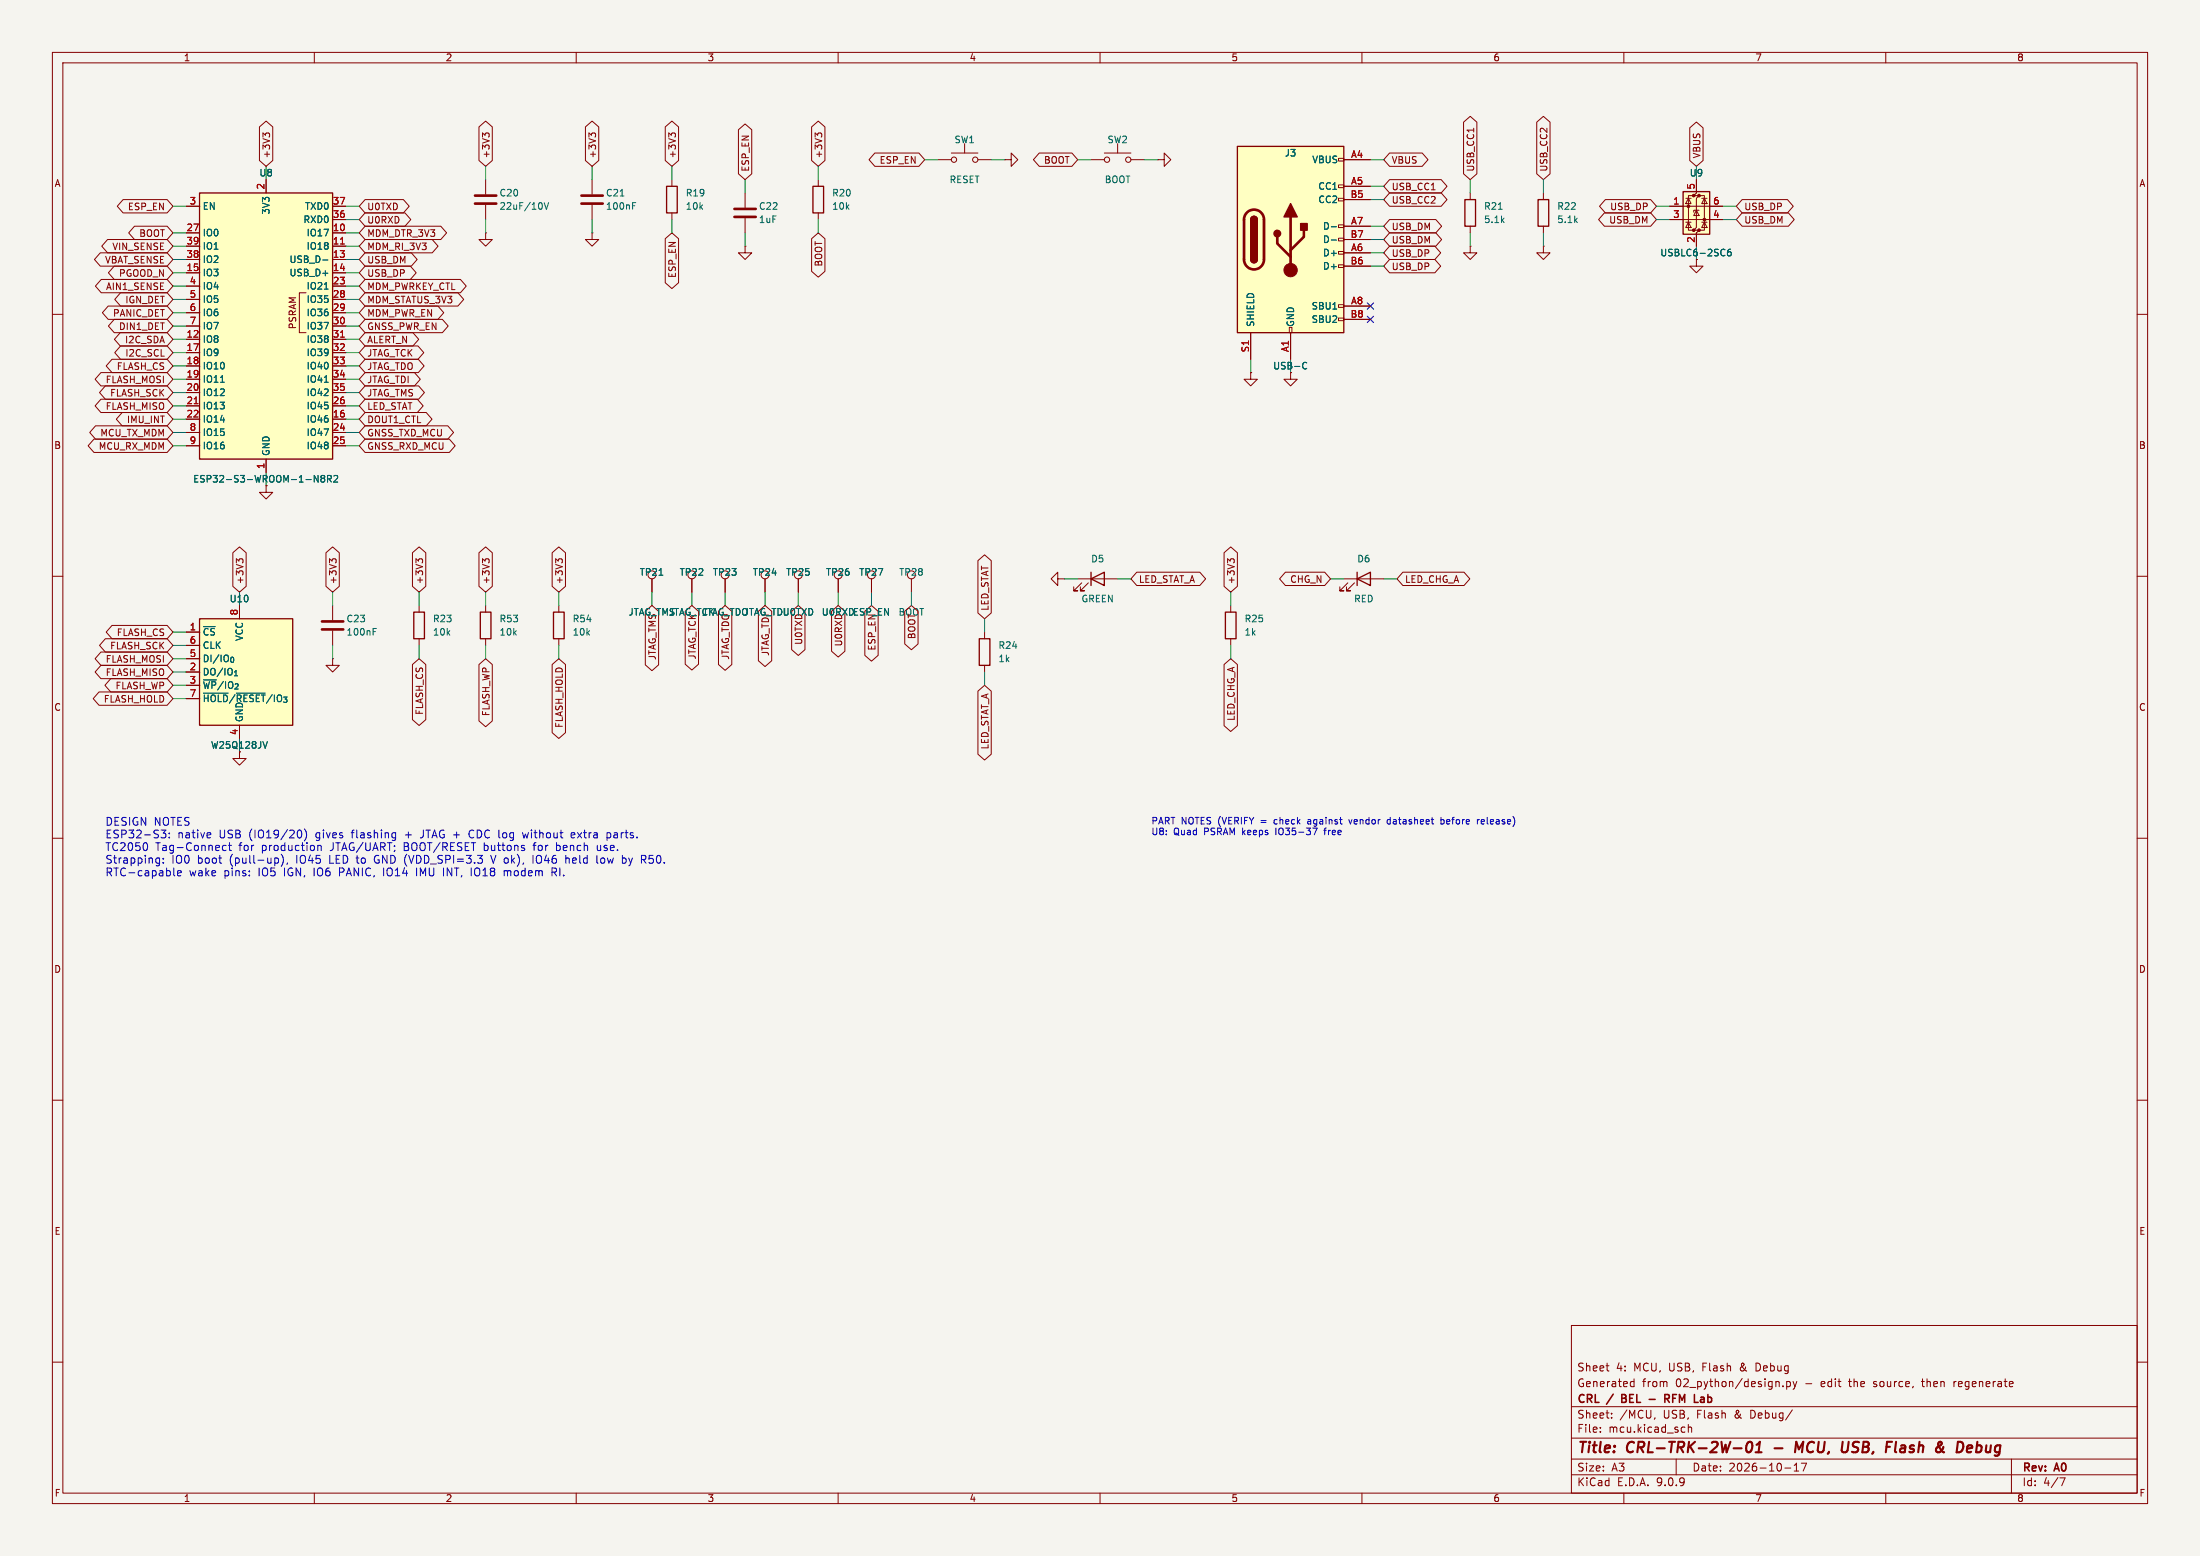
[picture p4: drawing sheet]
<svg xmlns="http://www.w3.org/2000/svg" width="420mm" height="297mm" viewBox="0 0 420 297" stroke-linecap="round" stroke-linejoin="round" font-family="sans-serif">
<path d="M0 0h420v297h-420z" fill="#f5f4ef" stroke="#f5f4ef" stroke-width=".19"/>
<g fill="none" stroke="#840000" stroke-width=".19">
<path d="M10 10h400v277h-400zM12 12h396v273h-396zM60 10v2M110 10v2M160 10v2M210 10v2M260 10v2M310 10v2M360 10v2M10 60h2M408 60h2M10 110h2"/>
<path d="M408 110h2M10 160h2M408 160h2M10 210h2M408 210h2M300 253h108v32h-108zM10 260h2M300 278.5h108M300 274.5h108M300 268.5h108M305.5 273.2v.2M305.5 272.5v.1"/>
<path d="M306.6 260.7h.6M307 261.7h.2M307.7 270.5v.2M307.7 269.8v.1M311.4 264.6h.5M311.4 263.8h.5M311.9 263.2v1.5M315.9 270.6l-.1 .3M320 278.5v3M321.2 272.4l.5 .1M321.7 273.3l-.5 .1M322.3 272.5l.2-.1 .4 .1v.9"/>
<path d="M322.3 271.9v1.5M340.4 264.5v.2M341.1 263.8l.4-.1 .3 .3-.1 .6h-.6M341.1 263.7v1.5M342.2 269.1l-1.3 1.9M342.3 263.7l.4 1M342.5 279.7l.4-.4v1.5M342.7 264.7l-.4 .5M343 263.7l-.3 1M344.9 279.3l-.7 1.5M366.8 263.7h.6M373 263.7v1"/>
<path d="M373.3 263.7l-.3 .3M384 278.5v6.5M408 260h2M60 285v2M110 285v2M160 285v2M210 285v2M260 285v2M300 281.5h108M310 285v2M340.7 280.2h1.2M342.5 280.8h.9"/>
<path d="M360 285v2M393.2 282.1h1l-.6 1.5"/>
</g>
<path d="M333.7 275.4a.46 .46 0 0 1 .4-.2 .46 .46 0 0 1 .4 .4 1.15 1.15 0 0 1-.8 1.6l-.2-.1a1.54 1.54 0 0 1 .2-1.7zM335.1 277.2h1.2M335.3 275.8l.7-.6-.3 2M338.8 276.4h1.5M344.3 275.2l-.9 1.4-.5-1.4-.2 2M352.9 275.2l-.2 1.6-.4 .4M362 275.2l-.2 1.7 .2 .3M377.3 277.1l.5 .1M377.5 275.2l-.3 2M378 275.9l-.6 .1" fill="none" stroke="#840000" stroke-width=".4"/>
<path d="M309.6 266.9h.5M310.1 266.2h-.5v1.5h.6M314.8 267.1h1.2M317.8 267l.7-.1 .2-.2-.1-.4-.2-.1h-.6v1.5M318.2 267l.5 .7M324.7 267.6h.6M324.7 266.8h.6v.9M325.3 267l-.6 .2" fill="none" stroke="#840000" stroke-width=".3"/>
<path d="M321.3 36.6h5.1v8.1h-5.1z" fill="#ffffc2"/>
<g fill="#840000" stroke="#840000" stroke-width=".19">
<circle cx="322.3" cy="39.4" r=".25"/>
<circle cx="323.3" cy="37.3" r=".25"/>
<circle cx="323.3" cy="43.9" r=".25"/>
<circle cx="324.4" cy="37.3" r=".25"/>
<circle cx="324.4" cy="43.9" r=".25"/>
<circle cx="325.4" cy="41.9" r=".25"/>
</g>
<g fill="none" stroke="#840000" stroke-width=".19">
<path d="M113 34.3v2.8M113 39.1v2.8M128.3 34.3v1.3M179.1 30.5h2.5M181.6 29.2h5.1M184.1 27.4v1.8M186.7 30.5h2.5M191.8 30.5h1.2v-1.3l1.3 1.3-1.3 1.3v-1.3M191.8 30.5h.1M318.8 39.4h10.1M321.8 37.8h1M322.3 37.8l.5 1.1h-1z"/>
<path d="M323.3 37.3h-1v6.6h1M323.8 34.3v2.5l-.5 .5h1.1l-.6 .5v5.6l-.5 .5h1.1l-.6 .6v2.5M324.4 37.3h1v6.6h-1M324.9 37.8h1M325.4 37.8l.5 1.1h-1zM113 44.5v1.2h1.3l-1.3 1.3-1.2-1.3h1.2M113 44.5h.1M128.3 40.6v1.3M318.8 41.9h10.1M321.8 42.4h1M322.3 42.4l.5 1h-1zM323.8 40.1l.6 1h-1.1z"/>
<path d="M323.8 49.5v1.3h1.3l-1.3 1.3-1.2-1.3h1.2M324.4 40.1h-1.1v.4M324.9 42.4h1M325.4 42.4l.5 1h-1zM50.8 92.7v1.3h1.3l-1.3 1.3-1.3-1.3h1.3M63.5 115.6v2.8M132.1 110.5v2.5M146 110.5v2.5M201.9 110.5v-1.3l-1.2 1.3 1.2 1.3v-1.3h1.3M203.2 110.5h.1M63.5 120.4v2.8"/>
<circle cx="182.1" cy="30.5" r=".51"/>
<circle cx="186.2" cy="30.5" r=".51"/>
</g>
<path d="M127.3 35.6h2v5h-2zM321.3 36.6h5.1v8.1h-5.1z" fill="none" stroke="#840000" stroke-width=".25"/>
<path d="M118.4 37.4h.7M120.8 39.3h.4M120.8 38.7h.6M330.4 47.6h-.4a.86 .86 0 0 0 0 1.2l.4-.1 .1-.4-.2-.2h-.4l-.1 .2M71.2 120h.6M71.2 120.6h.5" fill="none" stroke="#006464" stroke-width=".19"/>
<path d="M111 37.3h4.1M111 38.9h4.1M61.5 118.6h4M61.5 120.1h4" fill="none" stroke="#840000" stroke-width=".51"/>
<path d="M38.1 118.1h17.8v20.3h-17.8z" fill="#ffffc2"/>
<path d="M38.1 118.1h17.8v20.3h-17.8zM79 116.8h2v5.1h-2zM91.7 116.8h2v5.1h-2zM105.7 116.8h2v5.1h-2zM259.1 110.5l2.5-1.3v2.6zM259.1 109.2v2.6M186.9 121.9h2.1v5.1h-2.1z" fill="none" stroke="#840000" stroke-width=".25"/>
<g fill="none" stroke="#840000" stroke-width=".19">
<path d="M92.7 34.3v2.8M92.7 39.1v2.8M92.7 44.5v1.2h1.3l-1.3 1.3-1.3-1.3h1.3M92.7 44.5h.1M280.7 47v1.3h1.2l-1.2 1.2-1.3-1.2h1.3M280.7 47h.1M45.7 115.6v2.5M80 115.6v1.2M92.7 115.6v1.2M106.7 115.6v1.2M124.5 110.5v2.5M138.4 110.5v2.5"/>
<path d="M152.4 110.5v2.5M160 110.5v2.5M166.4 110.5v2.5M174 110.5v2.5M256.5 110.5h7.7M257.3 111.3l-1.5 1.5h.7h-.7v-.8M258.6 111.3l-1.6 1.5h.8h-.8v-.8M35.6 120.7h2.5M35.6 123.2h2.5M35.6 125.7h2.5M35.6 128.3h2.5M35.6 130.8h2.5"/>
<path d="M35.6 133.4h2.5M45.7 138.4v2.6M63.5 125.7v1.3h1.3l-1.3 1.3-1.3-1.3h1.3M63.5 125.7h.1M80 121.9v1.3M92.7 121.9v1.3M106.7 121.9v1.3M188 120.7v1.2M188 127v1.3"/>
</g>
<path d="M103.5 38.9v.8M103.9 38.7l.4 1.2 .4-1.2M125.8 109.8h.7M38.8 132.3h4.7M45.1 132.3h5.5M51 141.5l-.4 1.3" fill="none" stroke="#006464" stroke-width=".19"/>
<path d="M90.7 37.3h4M90.7 38.9h4" fill="none" stroke="#840000" stroke-width=".51"/>
<path d="M236.2 27.9h20.3v35.6h-20.3z" fill="#ffffc2"/>
<g fill="none" stroke="#840000" stroke-width=".19">
<path d="M208.3 30.5h2.5M210.8 29.2h5.1M213.4 27.4v1.8M215.9 30.5h2.5M255.5 30.2h1v.5h-1zM255.5 35.3h1v.5h-1zM255.5 37.8h1v.6h-1zM256.5 30.5h5.1M256.5 35.6h5.1M256.5 38.1h5.1M280.7 36.8v1.3M255.5 42.9h1v.5h-1z"/>
<path d="M255.5 45.5h1v.5h-1zM255.5 48h1v.5h-1zM255.5 50.5h1v.6h-1zM255.5 58.2h1v.5h-1zM256.5 43.2h5.1M256.5 45.7h5.1M256.5 48.3h5.1M256.5 50.8h5.1M256.5 58.4h5.1M280.7 43.2v1.3M238.8 71.1v1.3h1.2l-1.2 1.3-1.3-1.3h1.3M238.8 71.1h.1"/>
<path d="M238.8 63.5v5.1M246.1 62.5h.5v1h-.5zM246.4 63.5v5.1M255.5 60.7h1v.5h-1zM256.5 61h5.1"/>
<circle cx="211.3" cy="30.5" r=".51"/>
<circle cx="215.4" cy="30.5" r=".51"/>
</g>
<path d="M236.2 27.9h20.3v35.6h-20.3zM279.7 38.1h2v5.1h-2zM238.8 41.9a.64 .64 0 0 1 .6-.6 .64 .64 0 0 1 .6 .6M238.8 49.5a.64 .64 0 0 0 .6 .7 .64 .64 0 0 0 .6-.7" fill="none" stroke="#840000" stroke-width=".25"/>
<path d="M238 40.6a1.9 1.9 0 0 1 2.1-.4 1.9 1.9 0 0 1 1.2 1.7v7.6a1.91 1.91 0 0 1-1.9 1.9 1.91 1.91 0 0 1-1.9-1.9v-7.7l.2-.7zM243.8 45.2v1.3l2.6 2.5M246.4 41.4v10.2M248.9 43.9v1.3l-2.5 2.6" fill="none" stroke="#840000" stroke-width=".51"/>
<g fill="#840000" stroke="#840000" stroke-width=".25">
<path d="M238.8 41.9h1.2v7.6h-1.2z"/>
<path d="M238.9 41.5a.64 .64 0 0 1 .7-.2 .64 .64 0 0 1 .4 .6h-1.2z"/>
<path d="M238.8 49.5h1.2a.64 .64 0 0 1-.6 .7 .64 .64 0 0 1-.6-.7z"/>
<path d="M246.4 38.9l1.2 2.5h-2.5z"/>
<path d="M248.3 42.7h1.3v1.2h-1.3z"/>
<circle cx="243.8" cy="44.6" r=".63"/>
</g>
<circle cx="246.4" cy="51.6" r="1.27" fill="#840000" stroke="#840000" stroke-width=".19"/>
<path d="M286 39.9h.8M254.2 43.3h.9M254.2 45.8h.9M248.9 69.2l.6 .1M249.5 70.3l-.6 .1" fill="none" stroke="#006464" stroke-width=".19"/>
<path d="M38.1 36.8h25.4v50.8h-25.4z" fill="#ffffc2"/>
<path d="M38.1 36.8h25.4v50.8h-25.4zM155.2 35.6h2v5h-2zM293.6 38.1h2.1v5.1h-2.1zM208.3 110.5l2.5-1.3v2.6zM208.3 109.2v2.6M233.9 116.8h2.1v5.1h-2.1z" fill="none" stroke="#840000" stroke-width=".25"/>
<g fill="none" stroke="#840000" stroke-width=".19">
<path d="M23.5 38.1h8.4l1.1 1.3-1.1 1.2h-8.4l-1.1-1.2zM35.6 39.4h2.5M49.5 24.2l1.3-1.1 1.3 1.1v6.4l-1.3 1.2-1.3-1.2zM50.7 25.6l.2-.2h.3l.3 .2M50.7 25.8l-.5-.4v.8M50.8 34.3v2.5M63.5 39.4h2.5M69.7 38.1h7.3l1.1 1.3-1.1 1.2h-7.3l-1.1-1.2zM91.4 24.2l1.3-1.1 1.3 1.1v6.4l-1.3 1.2-1.3-1.2zM92.6 25.8l-.5-.4v.8M92.6 25.6l.2-.2h.3l.3 .2M111.8 24.2l1.2-1.1 1.3 1.1v6.4l-1.3 1.2-1.2-1.2z"/>
<path d="M112.9 25.6l.3-.2h.3l.2 .2M112.9 25.8l-.5-.4v.8M127 24.2l1.3-1.1 1.2 1.1v6.4l-1.2 1.2-1.3-1.2zM128.2 25.6l.2-.2h.3l.2 .2M128.2 25.8l-.5-.4v.8M141 24.8l1.2-1.1 1.3 1.1v8.4l-1.3 1.1-1.2-1.1zM142.2 36.8v2.8M154.9 24.2l1.3-1.1 1.3 1.1v6.4l-1.3 1.2-1.3-1.2zM156.1 25.8l-.5-.4v.8M156.1 25.6l.2-.2h.3l.3 .2M156.2 34.3v1.3M167 29.2h8.4l1.1 1.3-1.1 1.3h-8.4l-1.1-1.3z"/>
<path d="M198.4 29.2h6.2l1.1 1.3-1.1 1.3h-6.2l-1.1-1.3zM221 30.5h1.2v-1.3l1.3 1.3-1.3 1.3v-1.3M221 30.5h.1M256.5 30.5h5.1M256.5 35.6h5.1M256.5 38.1h5.1M265.3 34.3h9.8l1.1 1.3-1.1 1.2h-9.8l-1.1-1.2zM265.3 36.8h9.8l1.1 1.3-1.1 1.3h-9.8l-1.1-1.3zM265.3 29.2h6.2l1.1 1.3-1.1 1.3h-6.2l-1.1-1.3zM279.4 23.3l1.3-1.1 1.2 1.1v9.9l-1.2 1.1-1.3-1.1zM293.4 23.3l1.2-1.1 1.3 1.1v9.9l-1.3 1.1-1.2-1.1zM294.6 36.8v1.3"/>
<path d="M306.5 38.1h8.6l1.1 1.3-1.1 1.2h-8.6l-1.1-1.2zM318.8 39.4h2.5M322.6 24.4l1.2-1.1 1.3 1.1v6.2l-1.3 1.2-1.2-1.2zM323.8 34.3v2.5M326.4 39.4h2.5M332.6 38.1h8.6l1.1 1.3-1.1 1.2h-8.6l-1.1-1.2zM19.1 48.3h12.8l1.1 1.2-1.1 1.3h-12.8l-1.1-1.3zM19.3 53.3h12.6l1.1 1.3-1.1 1.3h-12.6l-1.1-1.3zM20.5 45.7h11.4l1.1 1.3-1.1 1.3h-11.4l-1.1-1.3zM20.7 58.4h11.2l1.1 1.3-1.1 1.3h-11.2l-1.2-1.3zM21.8 50.8h10.1l1.1 1.3-1.1 1.2h-10.1l-1.1-1.2zM23 55.9h8.9l1.1 1.3-1.1 1.2h-8.9l-1.1-1.2z"/>
<path d="M25.7 43.2h6.2l1.1 1.3-1.1 1.2h-6.2l-1.1-1.2zM35.6 44.5h2.5M35.6 47h2.5M35.6 49.5h2.5M35.6 52.1h2.5M35.6 54.6h2.5M35.6 57.2h2.5M35.6 59.7h2.5M58.4 55.9h-1.3v7.6h1.3M63.5 44.5h2.5M63.5 47h2.5M63.5 49.5h2.5"/>
<path d="M63.5 52.1h2.5M63.5 54.6h2.5M63.5 57.2h2.5M63.5 59.7h2.5M63.5 41.9h2.5M69.7 50.8h8.6l1.2 1.3-1.2 1.2h-8.6l-1.1-1.2zM69.7 48.3h8.8l1.1 1.2-1.1 1.3h-8.8l-1.1-1.3zM69.7 45.7h12.8l1.1 1.3-1.1 1.3h-12.8l-1.1-1.3zM69.7 43.2h14.4l1.2 1.3-1.2 1.2h-14.4l-1.1-1.2zM69.7 40.6h7.6l1.1 1.3-1.1 1.3h-7.6l-1.1-1.3zM69.7 58.4h13.9l1.1 1.3-1.1 1.3h-13.9l-1.1-1.3zM69.7 55.9h17.7l1.1 1.3-1.1 1.2h-17.7l-1.1-1.2z"/>
<path d="M69.7 53.3h18.2l1.1 1.3-1.1 1.3h-18.2l-1.1-1.3zM127 45.6l1.3-1.1 1.2 1.1v8.4l-1.2 1.1-1.3-1.1zM142.2 47v1.3h1.3l-1.3 1.2-1.2-1.2h1.2M142.2 47h.1M142.2 41.7v2.8M154.9 45.6l1.3-1.1 1.3 1.1v6.2l-1.3 1.1-1.3-1.1zM156.2 40.6v1.3M256.5 43.2h5.1M256.5 45.7h5.1M256.5 48.3h5.1M256.5 50.8h5.1M256.5 58.4h5.1"/>
<path d="M265.3 49.5h8.6l1.1 1.3-1.1 1.3h-8.6l-1.1-1.3zM265.3 47h8.6l1.1 1.3-1.1 1.2h-8.6l-1.1-1.2zM265.3 44.4h8.8l1.1 1.3-1.1 1.3h-8.8l-1.1-1.3zM265.3 41.9h8.8l1.1 1.3-1.1 1.3h-8.8l-1.1-1.3zM294.6 47v1.3h1.3l-1.3 1.2-1.2-1.2h1.2M294.6 47h.1M294.6 43.2v1.3M306.3 40.6h8.8l1.1 1.3-1.1 1.3h-8.8l-1.1-1.3zM318.8 41.9h2.5M323.8 44.5v2.5M326.4 41.9h2.5M332.6 40.6h8.8l1.1 1.3-1.1 1.3h-8.8l-1.1-1.3z"/>
<path d="M19.3 71.1h12.6l1.1 1.3-1.1 1.3h-12.6l-1.1-1.3zM19.3 76.2h12.6l1.1 1.3-1.1 1.2h-12.6l-1.1-1.2zM20.1 73.7h11.8l1.1 1.2-1.1 1.3h-11.8l-1.1-1.3zM21.4 68.6h10.5l1.1 1.3-1.1 1.2h-10.5l-1.1-1.2zM21.8 61h10.1l1.1 1.2-1.1 1.3h-10.1l-1.1-1.3zM23 63.5h8.9l1.1 1.3-1.1 1.2h-8.9l-1.2-1.2zM23 66h8.9l1.1 1.3-1.1 1.3h-8.9l-1.1-1.3zM23.3 78.7h8.6l1.1 1.3-1.1 1.3h-8.6l-1.1-1.3zM35.6 62.2h2.5M35.6 64.8h2.5M35.6 67.3h2.5M35.6 69.9h2.5"/>
<path d="M35.6 72.4h2.5M35.6 74.9h2.5M35.6 77.5h2.5M63.5 62.2h2.5M63.5 64.8h2.5M63.5 67.3h2.5M63.5 69.9h2.5M63.5 72.4h2.5M63.5 74.9h2.5M63.5 77.5h2.5M69.7 61h14.8l1.1 1.2-1.1 1.3h-14.8l-1.1-1.3zM69.7 78.7h11.7l1.1 1.3-1.1 1.3h-11.7l-1.1-1.3z"/>
<path d="M69.7 76.2h10l1.1 1.3-1.1 1.2h-10l-1.1-1.2zM69.7 73.7h10.2l1.1 1.2-1.1 1.3h-10.2l-1.1-1.3zM69.7 71.1h9.4l1.1 1.3-1.1 1.3h-9.4l-1.1-1.3zM69.7 68.6h10.2l1.1 1.3-1.1 1.2h-10.2l-1.1-1.2zM69.7 66h10.1l1.1 1.3-1.1 1.3h-10.1l-1.1-1.3zM69.7 63.5h9.1l1.1 1.3-1.1 1.2h-9.1l-1.1-1.2zM238.8 71.1h.1M238.8 63.5v5.1M246.4 71.1v1.3h1.2l-1.2 1.3-1.3-1.3h1.3M246.4 63.5v5.1M256.5 61h5.1M17.9 83.8h14l1.1 1.3-1.1 1.3h-14l-1.1-1.3z"/>
<path d="M18.2 81.3h13.7l1.1 1.3-1.1 1.2h-13.7l-1.1-1.2zM35.6 80h2.5M35.6 82.6h2.5M35.6 85.1h2.5M50.8 87.6v2.6M63.5 80h2.5M63.5 82.6h2.5M63.5 85.1h2.5M69.7 83.8h16.1l1.1 1.3-1.1 1.3h-16.1l-1.1-1.3zM69.7 81.3h15.8l1.1 1.3-1.1 1.2h-15.8l-1.1-1.2zM21.4 119.4h10.5l1.1 1.3-1.1 1.2h-10.5l-1.1-1.2zM44.4 105.5l1.3-1.1 1.3 1.1v6.4l-1.3 1.1-1.3-1.1z"/>
<path d="M45.6 107.1l-.5-.4v.7M45.6 106.9l.2-.2h.3l.3 .2M45.7 115.6v2.5M62.2 105.5l1.3-1.1 1.3 1.1v6.4l-1.3 1.1-1.3-1.1zM63.4 106.9l.2-.2h.3l.3 .2M63.4 107.1l-.5-.4v.7M78.7 105.5l1.3-1.1 1.3 1.1v6.4l-1.3 1.1-1.3-1.1zM79.9 106.9l.2-.2h.3l.3 .2M79.9 107.1l-.5-.4v.7M91.4 105.5l1.3-1.1 1.3 1.1v6.4l-1.3 1.1-1.3-1.1zM92.6 106.9l.2-.2h.3l.3 .2M92.6 107.1l-.5-.4v.7"/>
<path d="M105.4 105.5l1.3-1.1 1.3 1.1v6.4l-1.3 1.1-1.3-1.1zM106.6 106.9l.2-.2h.3l.3 .2M106.6 107.1l-.5-.4v.7M123.2 116.7l1.3-1.1 1.2 1.1v10.2l-1.2 1.1-1.3-1.1zM124.5 110.5v2.5M130.8 116.7l1.3-1.1 1.3 1.1v10.1l-1.3 1.1-1.3-1.1zM132.1 110.5v2.5M137.2 116.7l1.2-1.1 1.3 1.1v10.1l-1.3 1.2-1.2-1.2zM138.4 110.5v2.5M144.8 116.7l1.2-1.1 1.3 1.1v9.4l-1.3 1.1-1.2-1.1zM146 110.5v2.5M151.1 116.7l1.3-1.1 1.3 1.1v7.3l-1.3 1.1-1.3-1.1z"/>
<path d="M152.4 110.5v2.5M158.7 116.7l1.3-1.1 1.3 1.1v7.6l-1.3 1.1-1.3-1.1zM160 110.5v2.5M165.1 116.7l1.3-1.1 1.2 1.1v8.4l-1.2 1.1-1.3-1.1zM166.4 110.5v2.5M172.7 116.7l1.3-1.1 1.3 1.1v6.2l-1.3 1.1-1.3-1.1zM186.7 107l1.3-1.1 1.2 1.1v10l-1.2 1.1-1.3-1.1zM205.7 110.5h7.7M206.5 111.3l-1.5 1.5h.7h-.7v-.8M207.8 111.3l-1.6 1.5h.8h-.8v-.8M217 109.2h12l1.2 1.3-1.2 1.3h-12l-1.1-1.3zM233.7 105.5l1.2-1.1 1.3 1.1v6.4l-1.3 1.1-1.2-1.1z"/>
<path d="M234.8 106.9l.3-.2h.3l.2 .2M234.8 107.1l-.4-.4v.7M234.9 115.6v1.2M245.4 109.2h7.5l1.1 1.3-1.1 1.3h-7.5l-1.1-1.3zM267.8 109.2h11.7l1.1 1.3-1.1 1.3h-11.7l-1.1-1.3zM18.9 132.1h13l1.1 1.3-1.1 1.2h-13l-1.1-1.2zM19.3 124.5h12.6l1.1 1.2-1.1 1.3h-12.6l-1.1-1.3zM19.3 127h12.6l1.1 1.3-1.1 1.2h-12.6l-1.1-1.2zM20.1 121.9h11.8l1.1 1.3-1.1 1.3h-11.8l-1.1-1.3zM21.1 129.5h10.8l1.1 1.3-1.1 1.3h-10.8l-1.1-1.3zM35.6 120.7h2.5M35.6 123.2h2.5"/>
<path d="M35.6 125.7h2.5M35.6 128.3h2.5M35.6 130.8h2.5M35.6 133.4h2.5M45.7 138.4v2.6M78.7 126.8l1.3-1.1 1.3 1.1v10.6l-1.3 1.1-1.3-1.1zM91.4 126.8l1.3-1.1 1.3 1.1v10.8l-1.3 1.1-1.3-1.1zM105.4 126.8l1.3-1.1 1.3 1.1v13l-1.3 1.2-1.3-1.2zM186.7 131.9l1.3-1.1 1.2 1.1v12.1l-1.2 1.1-1.3-1.1zM233.7 126.8l1.2-1.1 1.3 1.1v11.7l-1.3 1.1-1.2-1.1zM234.9 121.9v1.3M45.7 143.5v1.3h1.3l-1.3 1.3-1.3-1.3h1.3"/>
</g>
<g fill="none" stroke="#006464" stroke-width=".19">
<path d="M61.6 49.6h1M61.9 55.2h.7M254.2 43.3h.9M254.2 45.8h.9M330.4 47.6h-.4a.86 .86 0 0 0 0 1.2l.4-.1 .1-.4-.2-.2h-.4l-.1 .2M42.1 73h.7M61.9 73h.7M248.9 69.2l.6 .1M249.5 70.3l-.6 .1M60 90.7l.7 1.3v-1.3M61.5 91.3l-.2-.2 .2-.4h.2l.3 .3-.3 .3M61.5 91.3l-.2 .2v.4l.2 .1h.4l.1-.2v-.3l-.3-.2"/>
<path d="M61.5 91.3h.2M62.5 91.4h.6l.2-.2-.1-.3-.7-.2v1.3M62.8 91.4l.5 .6M63.7 90.9l.5-.2 .3 .4-.8 .9h.8M125.8 109.8h.7M38.8 132.3h4.7M45.1 132.3h5.5M51 141.5l-.4 1.3"/>
</g>
<path d="M65 46.6h.7M37.1 77.1h.7M65 64.4h.7" fill="none" stroke="#a90000" stroke-width=".19"/>
<path d="M140.2 39.9h4.1M140.2 41.4h4.1" fill="none" stroke="#840000" stroke-width=".51"/>
<g fill="none" stroke="#009600" stroke-width=".19">
<path d="M33 39.4h2.6M50.8 31.8v2.5M66 39.4h2.6M92.7 31.8v2.5M113 31.8v2.5M128.3 31.8v2.5M142.2 34.3v2.5M156.2 31.8v2.5M176.5 30.5h2.6M189.2 30.5h2.6M205.7 30.5h2.6M218.4 30.5h2.6"/>
<path d="M261.6 30.5h2.6M261.6 35.6h2.6M261.6 38.1h2.6M280.7 34.3v2.5M294.6 34.3v2.5M316.2 39.4h2.6M323.8 31.8v2.5M328.9 39.4h2.6M33 52.1h2.6M33 44.5h2.6M33 57.2h2.6M33 59.7h2.6"/>
<path d="M33 47h2.6M33 49.5h2.6M33 54.6h2.6M66 52.1h2.6M66 41.9h2.6M66 44.5h2.6M66 57.2h2.6M66 59.7h2.6M66 47h2.6M66 49.5h2.6M66 54.6h2.6M92.7 41.9v2.6"/>
<path d="M113 41.9v2.6M128.3 41.9v2.6M142.2 44.5v2.5M156.2 41.9v2.6M261.6 43.2h2.6M261.6 45.7h2.6M261.6 48.3h2.6M261.6 50.8h2.6M280.7 44.5v2.5M294.6 44.5v2.5M316.2 41.9h2.6M323.8 47v2.5"/>
<path d="M328.9 41.9h2.6M33 72.4h2.6M33 62.2h2.6M33 64.8h2.6M33 67.3h2.6M33 69.9h2.6M33 74.9h2.6M33 77.5h2.6M66 72.4h2.6M66 62.2h2.6M66 64.8h2.6M66 67.3h2.6"/>
<path d="M66 69.9h2.6M66 74.9h2.6M66 77.5h2.6M238.8 68.6v2.5M246.4 68.6v2.5M33 80h2.6M33 82.6h2.6M33 85.1h2.6M50.8 90.2v2.5M66 80h2.6M66 82.6h2.6M66 85.1h2.6"/>
<path d="M45.7 113v2.6M63.5 113v2.6M80 113v2.6M92.7 113v2.6M106.7 113v2.6M124.5 113v2.6M132.1 113v2.6M138.4 113v2.6M146 113v2.6M152.4 113v2.6M160 113v2.6M166.4 113v2.6"/>
<path d="M174 113v2.6M188 118.1v2.6M203.2 110.5h2.5M213.4 110.5h2.5M234.9 113v2.6M254 110.5h2.5M264.2 110.5h2.5M33 125.7h2.6M33 128.3h2.6M33 130.8h2.6M33 133.4h2.6M33 120.7h2.6"/>
<path d="M33 123.2h2.6M63.5 123.2v2.5M80 123.2v2.5M92.7 123.2v2.5M106.7 123.2v2.5M188 128.3v2.5M234.9 123.2v2.5M45.7 141v2.5"/>
</g>
<path d="M261 57.8l1.2 1.2M262.2 57.8l-1.2 1.2M261 60.4l1.2 1.2M262.2 60.4l-1.2 1.2" fill="none" stroke="#000084" stroke-width=".19"/>
<g fill="none" stroke="#0000c2" stroke-width=".19">
<path d="M31.7 158.4l-.5 .6 .4 .2v.6l-.2 .1h-.6M32.3 159.8v.1M32.3 159v.2M40 158.9l.2 .4-.7 .1M40.2 159.9h-.2M57 158.5l.1-.1a.8 .8 0 0 1 .5 .8 .8 .8 0 0 1-.5 .7h-.1M58.1 158.2a1.72 1.72 0 0 1 0 2.3M75.1 158.9l.4 .1M75.5 159.9h-.4M75.5 158.9v1.3l-.3 .2M80.2 159.9h.2M90 158.4a.81 .81 0 0 0-.5 .8 .81 .81 0 0 0 .5 .7"/>
<path d="M99.7 158.9l.3 1 .3-.7 .3 .7M109 159.4l.7-.1v-.3l-.5-.1-.2 .3 .1 .7h.6M115.9 159l.4-.1 .3 .3-.1 .7h-.6M115.9 158.9v1.5M249.8 156.4l-.1 .1M249.8 156.8l-.2 .2 .2 .3M251.4 158.1l-.5 1.2M252.9 158.2v1.1M257.5 156.4l.3 .9 .3-.9M265.4 156.5l-.4-.1-.2 .3 .1 .5h.5M275.1 156.5l.3-.1 .3 .3-.1 .5h-.5M275.1 156v1.3"/>
<path d="M282 156.4v.9M282.4 156.4l-.4 .3M283.2 156.4l-.4 .2v.6l.4 .1M283.4 156.7l-.6 .2M28 161l.2 .4-.2 .8M30.5 163.8v1.2l-.2 .2-.3 .1M30.5 164.7l-.5 .1M31.1 163.9l.1 .1M31.2 164.6v.2M31.2 163.8v.2M31.2 163.9v.1M33.2 165.7v1.3l.2 .2"/>
<path d="M33.9 166.7l.7-.2-.1-.2-.4-.1-.2 .2 .1 .7h.5M43.2 161.4h-.5l-.2 .2 .1 .7h.6M43.6 161.4h.6M43.8 160.9v1.2l.4 .3M53 163.8l.2 .7-.3 .3h-.3M54 163.7v1l-.3 .6M54.9 164.7l-.2 .3M60.7 161.4v1M61.2 161.4l.1 1M71.5 163.6v.5l.1 .5M73.2 165.7v1.5M79.5 165.7v1.5"/>
<path d="M93.7 163.3l.5 1.5M96.3 166.3h-.1M96.8 166.3l.1 .1M96.9 166.4v.8M97 166.3l-.1 .1M101.7 161.4h.6M101.7 163.3v1.5M102.5 163.5a1.16 1.16 0 0 0 .1 1.2M105.4 165.7v1.5M105.7 166.5l.5 .7M106.2 165.8v.4l-.1 .2-.7 .1M106.2 162.3l.5 .1"/>
<path d="M106.2 160.9v1.5M106.7 161.4h-.5M108.1 163.8h.5l.1 1M114 164.6l.2 .2M114 161.4v.7l.1 .2 .4 .1M115 163.8l-.3 .3v.4l.3 .3M119.2 163.8l.3 .3v.4l-.3 .3"/>
</g>
<g font-size="2.8" fill="#840000">
<text x="301" y="277.9">Title:</text>
<text x="310.6" y="277.9">CRL-TRK-2W-01</text>
<text x="344.3" y="277.9">MCU,</text>
<text x="354" y="277.9">USB,</text>
<text x="363.3" y="277.9">Flash</text>
<text x="373.6" y="277.9">&amp;</text>
<text x="378.4" y="277.9">Debug</text>
</g>
<g font-size="2.1" fill="#0000c2">
<text x="20" y="157.9">DESIGN NOTES</text>
<text x="20" y="160.3">ESP32-S3:</text>
<text x="33.9" y="160.3">native</text>
<text x="41.9" y="160.3">USB</text>
<text x="47.7" y="160.3">(IO19/20)</text>
<text x="60.6" y="160.3">gives</text>
<text x="67.6" y="160.3">flashing</text>
<text x="77.9" y="160.3">+</text>
<text x="81" y="160.3">JTAG +</text>
<text x="90.6" y="160.3">CDC log</text>
<text x="101.2" y="160.3">without</text>
<text x="110.5" y="160.3">extra</text>
<text x="117.5" y="160.3">parts.</text>
<text x="20" y="162.7">TC2050</text>
<text x="20" y="165.2">Strapping:</text>
<text x="20" y="167.6">RTC-capable</text>
<text x="29.7" y="162.7">Tag-Connect</text>
<text x="32.7" y="165.2">IO0</text>
<text x="36.1" y="167.6">wake</text>
<text x="37.7" y="165.2">boot</text>
<text x="42.8" y="167.6">pins:</text>
<text x="44" y="165.2">(pull-up),</text>
<text x="45.7" y="162.7">for</text>
<text x="49.5" y="167.6">IO5</text>
<text x="50.1" y="162.7">production</text>
<text x="54.5" y="167.6">IGN,</text>
<text x="56.8" y="165.2">IO45</text>
<text x="60.3" y="167.6">IO6</text>
<text x="63.3" y="165.2">LED to</text>
<text x="63.3" y="162.7">JTAG/UART;</text>
<text x="65.3" y="167.6">PANIC,</text>
<text x="72.2" y="165.2">GND (VDD_SPI=3.3</text>
<text x="73.9" y="167.6">IO14</text>
<text x="77.5" y="162.7">BOOT/RESET</text>
<text x="80.3" y="167.6">IMU</text>
<text x="85.6" y="167.6">INT,</text>
<text x="91.1" y="167.6">IO18</text>
<text x="92.9" y="162.7">buttons</text>
<text x="94.8" y="165.2">V ok),</text>
<text x="97.5" y="167.6">modem</text>
<text x="102.6" y="162.7">for</text>
<text x="103" y="165.2">IO46</text>
<text x="106.8" y="167.6">RI.</text>
<text x="107" y="162.7">bench</text>
<text x="109.5" y="165.2">held</text>
<text x="115" y="162.7">use.</text>
<text x="115.5" y="165.2">low</text>
<text x="120.6" y="165.2">by</text>
<text x="124.4" y="165.2">R50.</text>
</g>
<g font-size="2.1" fill="#840000">
<text x="301" y="262">Sheet</text>
<text x="308.5" y="262">4:</text>
<text x="311.9" y="262">MCU, USB,</text>
<text x="325.3" y="262">Flash</text>
<text x="332.6" y="262">&amp;</text>
<text x="335.7" y="262">Debug</text>
<text x="301" y="268.2">CRL</text>
<text x="301" y="265">Generated</text>
<text x="306.9" y="268.2">/</text>
<text x="310.3" y="268.2">BEL</text>
<text x="313.5" y="265">from</text>
<text x="319.7" y="268.2">RFM</text>
<text x="319.9" y="265">02_python/design.py</text>
<text x="325.9" y="268.2">Lab</text>
<text x="344.7" y="265">-</text>
<text x="347.9" y="265">edit</text>
<text x="353.4" y="265">the</text>
<text x="358.2" y="265">source,</text>
<text x="367.7" y="265">then</text>
<text x="373.8" y="265">regenerate</text>
<text x="301" y="273.7">File:</text>
<text x="301" y="271">Sheet:</text>
<text x="307.1" y="273.7">mcu.kicad_sch</text>
<text x="309.2" y="271">/MCU,</text>
<text x="317.6" y="271">USB,</text>
<text x="324.1" y="271">Flash</text>
<text x="331.4" y="271">&amp;</text>
<text x="334.6" y="271">Debug/</text>
<text x="301" y="281.1">Size:</text>
<text x="307.6" y="281.1">A3</text>
<text x="323" y="281.1">Date:</text>
<text x="330" y="281.1">2026-10-17</text>
<text x="386" y="281.3">Rev:</text>
<text x="392.4" y="281.3">A0</text>
<text x="301" y="283.9">KiCad</text>
<text x="308.7" y="283.9">E.D.A.</text>
<text x="316.3" y="283.9">9.0.9</text>
<text x="386" y="283.9">Id:</text>
<text x="390.1" y="283.9">4/7</text>
</g>
<g font-size="1.8" fill="#840000">
<text x="35" y="11.9">1</text>
<text x="85" y="11.9">2</text>
<text x="135" y="11.9">3</text>
<text x="185" y="11.9">4</text>
<text x="235" y="11.9">5</text>
<text x="285" y="11.9">6</text>
<text x="335" y="11.9">7</text>
<text x="385" y="11.9">8</text>
<text x="10.3" y="35.9">A</text>
<text x="51.8" y="30.3" transform="rotate(-90 51.8 30.3)">+3V3</text>
<text x="93.7" y="30.3" transform="rotate(-90 93.7 30.3)">+3V3</text>
<text x="114" y="30.3" transform="rotate(-90 114 30.3)">+3V3</text>
<text x="129.2" y="30.3" transform="rotate(-90 129.2 30.3)">+3V3</text>
<text x="143.2" y="32.9" transform="rotate(-90 143.2 32.9)">ESP_EN</text>
<text x="157.2" y="30.3" transform="rotate(-90 157.2 30.3)">+3V3</text>
<text x="167.8" y="31.4">ESP_EN</text>
<text x="199.2" y="31.4">BOOT</text>
<text x="265.6" y="31.4">VBUS</text>
<text x="281.6" y="32.9" transform="rotate(-90 281.6 32.9)">USB_CC1</text>
<text x="295.6" y="32.9" transform="rotate(-90 295.6 32.9)">USB_CC2</text>
<text x="324.8" y="30.3" transform="rotate(-90 324.8 30.3)">VBUS</text>
<text x="408.3" y="35.9">A</text>
<text x="24.3" y="40.3">ESP_EN</text>
<text x="70" y="40.3">U0TXD</text>
<text x="265.6" y="36.5">USB_CC1</text>
<text x="265.6" y="39.1">USB_CC2</text>
<text x="307.3" y="40.3">USB_DP</text>
<text x="332.9" y="40.3">USB_DP</text>
<text x="21.3" y="47.9">VIN_SENSE</text>
<text x="26.5" y="45.4">BOOT</text>
<text x="70" y="47.9">MDM_RI_3V3</text>
<text x="70" y="45.4">MDM_DTR_3V3</text>
<text x="70" y="42.9">U0RXD</text>
<text x="265.6" y="46.7">USB_DM</text>
<text x="265.6" y="44.1">USB_DM</text>
<text x="307.1" y="42.9">USB_DM</text>
<text x="332.9" y="42.9">USB_DM</text>
<text x="20" y="50.5">VBAT_SENSE</text>
<text x="22.6" y="53">PGOOD_N</text>
<text x="70" y="53">USB_DP</text>
<text x="70" y="50.5">USB_DM</text>
<text x="129.2" y="53.2" transform="rotate(-90 129.2 53.2)">ESP_EN</text>
<text x="157.2" y="51" transform="rotate(-90 157.2 51)">BOOT</text>
<text x="265.6" y="51.8">USB_DP</text>
<text x="265.6" y="49.2">USB_DP</text>
<text x="316.9" y="49.1">USBLC6-2SC6</text>
<text x="20.1" y="55.6">AIN1_SENSE</text>
<text x="23.8" y="58.1">IGN_DET</text>
<text x="70" y="58.1">MDM_STATUS_3V3</text>
<text x="70" y="55.6">MDM_PWRKEY_CTL</text>
<text x="21.5" y="60.6">PANIC_DET</text>
<text x="22.6" y="63.2">DIN1_DET</text>
<text x="23.8" y="65.7">I2C_SDA</text>
<text x="56.7" y="62.9" transform="rotate(-90 56.7 62.9)">PSRAM</text>
<text x="70" y="63.2">GNSS_PWR_EN</text>
<text x="70" y="60.6">MDM_PWR_EN</text>
<text x="70" y="65.7">ALERT_N</text>
<text x="22.2" y="70.8">FLASH_CS</text>
<text x="23.8" y="68.3">I2C_SCL</text>
<text x="70" y="70.8">JTAG_TDO</text>
<text x="70" y="68.3">JTAG_TCK</text>
<text x="243" y="70.7">USB-C</text>
<text x="20.1" y="73.3">FLASH_MOSI</text>
<text x="20.9" y="75.9">FLASH_SCK</text>
<text x="70" y="75.9">JTAG_TMS</text>
<text x="70" y="73.3">JTAG_TDI</text>
<text x="19.1" y="83.5">MCU_TX_MDM</text>
<text x="20.1" y="78.4">FLASH_MISO</text>
<text x="24.1" y="81">IMU_INT</text>
<text x="70" y="81">DOUT1_CTL</text>
<text x="70" y="83.5">GNSS_TXD_MCU</text>
<text x="70" y="78.4">LED_STAT</text>
<text x="10.3" y="85.9">B</text>
<text x="18.7" y="86">MCU_RX_MDM</text>
<text x="70" y="86">GNSS_RXD_MCU</text>
<text x="408.2" y="85.9">B</text>
<text x="36.8" y="92.3">ESP32-S3-WROOM-1-N8R2</text>
<text x="46.7" y="111.6" transform="rotate(-90 46.7 111.6)">+3V3</text>
<text x="64.5" y="111.6" transform="rotate(-90 64.5 111.6)">+3V3</text>
<text x="81" y="111.6" transform="rotate(-90 81 111.6)">+3V3</text>
<text x="93.7" y="111.6" transform="rotate(-90 93.7 111.6)">+3V3</text>
<text x="107.6" y="111.6" transform="rotate(-90 107.6 111.6)">+3V3</text>
<text x="217.3" y="111.4">LED_STAT_A</text>
<text x="235.9" y="111.6" transform="rotate(-90 235.9 111.6)">+3V3</text>
<text x="246.2" y="111.4">CHG_N</text>
<text x="268.1" y="111.4">LED_CHG_A</text>
<text x="188.9" y="116.7" transform="rotate(-90 188.9 116.7)">LED_STAT</text>
<text x="20.9" y="124.1">FLASH_SCK</text>
<text x="22.2" y="121.6">FLASH_CS</text>
<text x="133" y="126" transform="rotate(-90 133 126)">JTAG_TCK</text>
<text x="161" y="123.5" transform="rotate(-90 161 123.5)">U0RXD</text>
<text x="174.9" y="122.1" transform="rotate(-90 174.9 122.1)">BOOT</text>
<text x="20.1" y="126.7">FLASH_MOSI</text>
<text x="20.1" y="129.2">FLASH_MISO</text>
<text x="22" y="131.8">FLASH_WP</text>
<text x="10.3" y="135.9">C</text>
<text x="19.7" y="134.3">FLASH_HOLD</text>
<text x="81" y="136.6" transform="rotate(-90 81 136.6)">FLASH_CS</text>
<text x="93.7" y="136.8" transform="rotate(-90 93.7 136.8)">FLASH_WP</text>
<text x="235.9" y="137.7" transform="rotate(-90 235.9 137.7)">LED_CHG_A</text>
<text x="408.2" y="135.9">C</text>
<text x="107.6" y="139" transform="rotate(-90 107.6 139)">FLASH_HOLD</text>
<text x="188.9" y="143.1" transform="rotate(-90 188.9 143.1)">LED_STAT_A</text>
<text x="10.3" y="185.9">D</text>
<text x="408.2" y="185.9">D</text>
<text x="10.3" y="235.9">E</text>
<text x="408.3" y="235.9">E</text>
<text x="10.3" y="285.9">F</text>
<text x="35" y="286.9">1</text>
<text x="85" y="286.9">2</text>
<text x="135" y="286.9">3</text>
<text x="185" y="286.9">4</text>
<text x="235" y="286.9">5</text>
<text x="285" y="286.9">6</text>
<text x="335" y="286.9">7</text>
<text x="385" y="286.9">8</text>
<text x="408.3" y="285.9">F</text>
</g>
<g font-size="1.8" fill="#006464">
<text x="182.1" y="27.5">SW1</text>
<text x="211.3" y="27.5">SW2</text>
<text x="49.4" y="33.9">U8</text>
<text x="181.2" y="35.2">RESET</text>
<text x="210.8" y="35.2">BOOT</text>
<text x="245.2" y="30.1">J3</text>
<text x="250.4" y="31.3">VBUS</text>
<text x="322.5" y="33.9">U9</text>
<text x="38.6" y="40.2">EN</text>
<text x="51.7" y="41" transform="rotate(-90 51.7 41)">3V3</text>
<text x="58.1" y="40.2">TXD0</text>
<text x="95.3" y="40.2">22uF/10V</text>
<text x="95.3" y="37.7">C20</text>
<text x="115.6" y="40.2">100nF</text>
<text x="115.6" y="37.7">C21</text>
<text x="130.8" y="40.2">10k</text>
<text x="130.8" y="37.7">R19</text>
<text x="144.8" y="40.2">C22</text>
<text x="158.8" y="40.2">10k</text>
<text x="158.8" y="37.7">R20</text>
<text x="251.6" y="36.4">CC1</text>
<text x="251.6" y="39">CC2</text>
<text x="283.2" y="40.2">R21</text>
<text x="297.2" y="40.2">R22</text>
<text x="38.6" y="45.3">IO0</text>
<text x="38.6" y="47.9">IO1</text>
<text x="57.8" y="42.8">RXD0</text>
<text x="58.4" y="45.3">IO17</text>
<text x="58.4" y="47.9">IO18</text>
<text x="144.8" y="42.8">1uF</text>
<text x="252.5" y="44">D-</text>
<text x="252.5" y="46.6">D-</text>
<text x="283.2" y="42.8">5.1k</text>
<text x="297.2" y="42.8">5.1k</text>
<text x="38.6" y="50.4">IO2</text>
<text x="38.6" y="52.9">IO3</text>
<text x="55.2" y="50.4">USB_D-</text>
<text x="55.2" y="52.9">USB_D+</text>
<text x="252.5" y="49.1">D+</text>
<text x="252.5" y="51.7">D+</text>
<text x="38.6" y="55.5">IO4</text>
<text x="38.6" y="58">IO5</text>
<text x="58.4" y="55.5">IO21</text>
<text x="58.4" y="58">IO35</text>
<text x="250.3" y="59.3">SBU1</text>
<text x="38.6" y="60.6">IO6</text>
<text x="38.6" y="63.1">IO7</text>
<text x="38.6" y="65.6">IO8</text>
<text x="58.4" y="60.6">IO36</text>
<text x="58.4" y="63.1">IO37</text>
<text x="58.4" y="65.6">IO38</text>
<text x="239.6" y="62.5" transform="rotate(-90 239.6 62.5)">SHIELD</text>
<text x="247.2" y="62.5" transform="rotate(-90 247.2 62.5)">GND</text>
<text x="250.3" y="61.8">SBU2</text>
<text x="38.6" y="68.2">IO9</text>
<text x="38.6" y="70.7">IO10</text>
<text x="58.4" y="68.2">IO39</text>
<text x="58.4" y="70.7">IO40</text>
<text x="38.6" y="73.3">IO11</text>
<text x="38.6" y="75.8">IO12</text>
<text x="58.4" y="73.3">IO41</text>
<text x="58.4" y="75.8">IO42</text>
<text x="38.6" y="78.3">IO13</text>
<text x="38.6" y="80.9">IO14</text>
<text x="38.6" y="83.4">IO15</text>
<text x="58.4" y="78.3">IO45</text>
<text x="58.4" y="80.9">IO46</text>
<text x="58.4" y="83.4">IO47</text>
<text x="38.6" y="86">IO16</text>
<text x="51.7" y="87.1" transform="rotate(-90 51.7 87.1)">GND</text>
<text x="58.4" y="86">IO48</text>
<text x="208.2" y="107.5">D5</text>
<text x="259" y="107.5">D6</text>
<text x="122" y="110.1">TP21</text>
<text x="129.7" y="110.1">TP22</text>
<text x="136" y="110.1">TP23</text>
<text x="143.6" y="110.1">TP24</text>
<text x="150" y="110.1">TP25</text>
<text x="157.6" y="110.1">TP26</text>
<text x="163.9" y="110.1">TP27</text>
<text x="171.6" y="110.1">TP28</text>
<text x="43.7" y="115.2">U10</text>
<text x="66" y="119">C23</text>
<text x="82.6" y="119">R23</text>
<text x="95.3" y="119">R53</text>
<text x="109.2" y="119">R54</text>
<text x="119.9" y="117.7">JTAG_TMS</text>
<text x="127.6" y="117.7">JTAG_TCK</text>
<text x="133.9" y="117.7">JTAG_TDO</text>
<text x="141.9" y="117.7">JTAG_TDI</text>
<text x="149.3" y="117.7">U0TXD</text>
<text x="156.8" y="117.7">U0RXDESP_EN</text>
<text x="171.4" y="117.7">BOOT</text>
<text x="206.4" y="115.2">GREEN</text>
<text x="237.5" y="119">R25</text>
<text x="258.4" y="115.2">RED</text>
<text x="38.6" y="121.5">~{CS}</text>
<text x="38.6" y="124.1">CLK</text>
<text x="46.6" y="122.4" transform="rotate(-90 46.6 122.4)">VCC</text>
<text x="66" y="121.5">100nF</text>
<text x="82.6" y="121.5">10k</text>
<text x="95.3" y="121.5">10k</text>
<text x="109.2" y="121.5">10k</text>
<text x="147" y="125.3" transform="rotate(-90 147 125.3)">JTAG_TDI</text>
<text x="153.4" y="123.2" transform="rotate(-90 153.4 123.2)">U0TXD</text>
<text x="167.3" y="124.3" transform="rotate(-90 167.3 124.3)">ESP_EN</text>
<text x="190.5" y="124.1">R24</text>
<text x="237.5" y="121.5">1k</text>
<text x="38.6" y="126.6">DI/IO_{0}</text>
<text x="38.6" y="129.1">DO/IO_{1}</text>
<text x="38.6" y="131.7">~{WP}/IO_{2}</text>
<text x="125.4" y="126.1" transform="rotate(-90 125.4 126.1)">JTAG_TMS</text>
<text x="139.4" y="126" transform="rotate(-90 139.4 126)">JTAG_TDO</text>
<text x="190.5" y="126.6">1k</text>
<text x="38.6" y="134.2">~{HOLD}/~{RESET}/IO_{3}</text>
<text x="46.6" y="137.9" transform="rotate(-90 46.6 137.9)">GND</text>
<text x="40.2" y="143.1">W25Q128JV</text>
</g>
<g font-size="1.8" fill="#a90000">
<text x="257.8" y="30.2">A4</text>
<text x="257.8" y="35.3">A5</text>
<text x="36.1" y="39.1">3</text>
<text x="50.5" y="36.3" transform="rotate(-90 50.5 36.3)">2</text>
<text x="63.5" y="39.1">37</text>
<text x="63.5" y="41.7">36</text>
<text x="257.7" y="37.8">B5</text>
<text x="319.3" y="39.1">1</text>
<text x="319.3" y="41.7">3</text>
<text x="323.6" y="36.3" transform="rotate(-90 323.6 36.3)">5</text>
<text x="327" y="39.1">6</text>
<text x="327" y="41.7">4</text>
<text x="35.5" y="44.2">27</text>
<text x="35.5" y="46.7">39</text>
<text x="63.5" y="44.2">10</text>
<text x="63.5" y="46.7">11</text>
<text x="257.7" y="45.5">B7</text>
<text x="257.8" y="42.9">A7</text>
<text x="323.6" y="46.4" transform="rotate(-90 323.6 46.4)">2</text>
<text x="35.5" y="49.3">38</text>
<text x="35.5" y="51.8">15</text>
<text x="63.5" y="49.3">13</text>
<text x="63.5" y="51.8">14</text>
<text x="257.7" y="50.5">B6</text>
<text x="257.8" y="48">A6</text>
<text x="36.1" y="54.4">4</text>
<text x="36.1" y="56.9">5</text>
<text x="36.1" y="59.4">6</text>
<text x="63.5" y="54.4">23</text>
<text x="63.5" y="56.9">28</text>
<text x="63.5" y="59.4">29</text>
<text x="257.8" y="58.2">A8</text>
<text x="35.5" y="64.5">12</text>
<text x="36.1" y="62">7</text>
<text x="63.5" y="62">30</text>
<text x="63.5" y="64.5">31</text>
<text x="257.7" y="60.7">B8</text>
<text x="35.5" y="67.1">17</text>
<text x="35.5" y="69.6">18</text>
<text x="63.5" y="67.1">32</text>
<text x="63.5" y="69.6">33</text>
<text x="238.5" y="67.4" transform="rotate(-90 238.5 67.4)">S1</text>
<text x="246.1" y="67.3" transform="rotate(-90 246.1 67.3)">A1</text>
<text x="35.5" y="72.1">19</text>
<text x="35.5" y="74.7">20</text>
<text x="35.5" y="77.2">21</text>
<text x="63.5" y="72.1">34</text>
<text x="63.5" y="74.7">35</text>
<text x="63.5" y="77.2">26</text>
<text x="35.5" y="79.8">22</text>
<text x="36.1" y="82.3">8</text>
<text x="63.5" y="79.8">16</text>
<text x="63.5" y="82.3">24</text>
<text x="36.1" y="84.8">9</text>
<text x="50.5" y="89.6" transform="rotate(-90 50.5 89.6)">1</text>
<text x="63.5" y="84.8">25</text>
<text x="45.5" y="117.5" transform="rotate(-90 45.5 117.5)">8</text>
<text x="36.1" y="120.4">1</text>
<text x="36.1" y="122.9">6</text>
<text x="36.1" y="125.5">5</text>
<text x="36.1" y="128">2</text>
<text x="36.1" y="130.6">3</text>
<text x="36.1" y="133.1">7</text>
<text x="45.5" y="140.4" transform="rotate(-90 45.5 140.4)">4</text>
</g>
<g font-size="1.8" fill="#0000c2">
<text x="219.7" y="157.7">PART NOTES (VERIFY</text>
<text x="219.7" y="159.7">U8:</text>
<text x="224" y="159.7">Quad</text>
<text x="230" y="159.7">PSRAM keeps</text>
<text x="240.9" y="157.7">=</text>
<text x="243.7" y="157.7">check</text>
<text x="244" y="159.7">IO35-37</text>
<text x="250.3" y="157.7">against</text>
<text x="253.5" y="159.7">free</text>
<text x="258.4" y="157.7">vendor</text>
<text x="265.9" y="157.7">datasheet</text>
<text x="276.3" y="157.7">before</text>
<text x="283.5" y="157.7">release)</text>
</g>
</svg>
